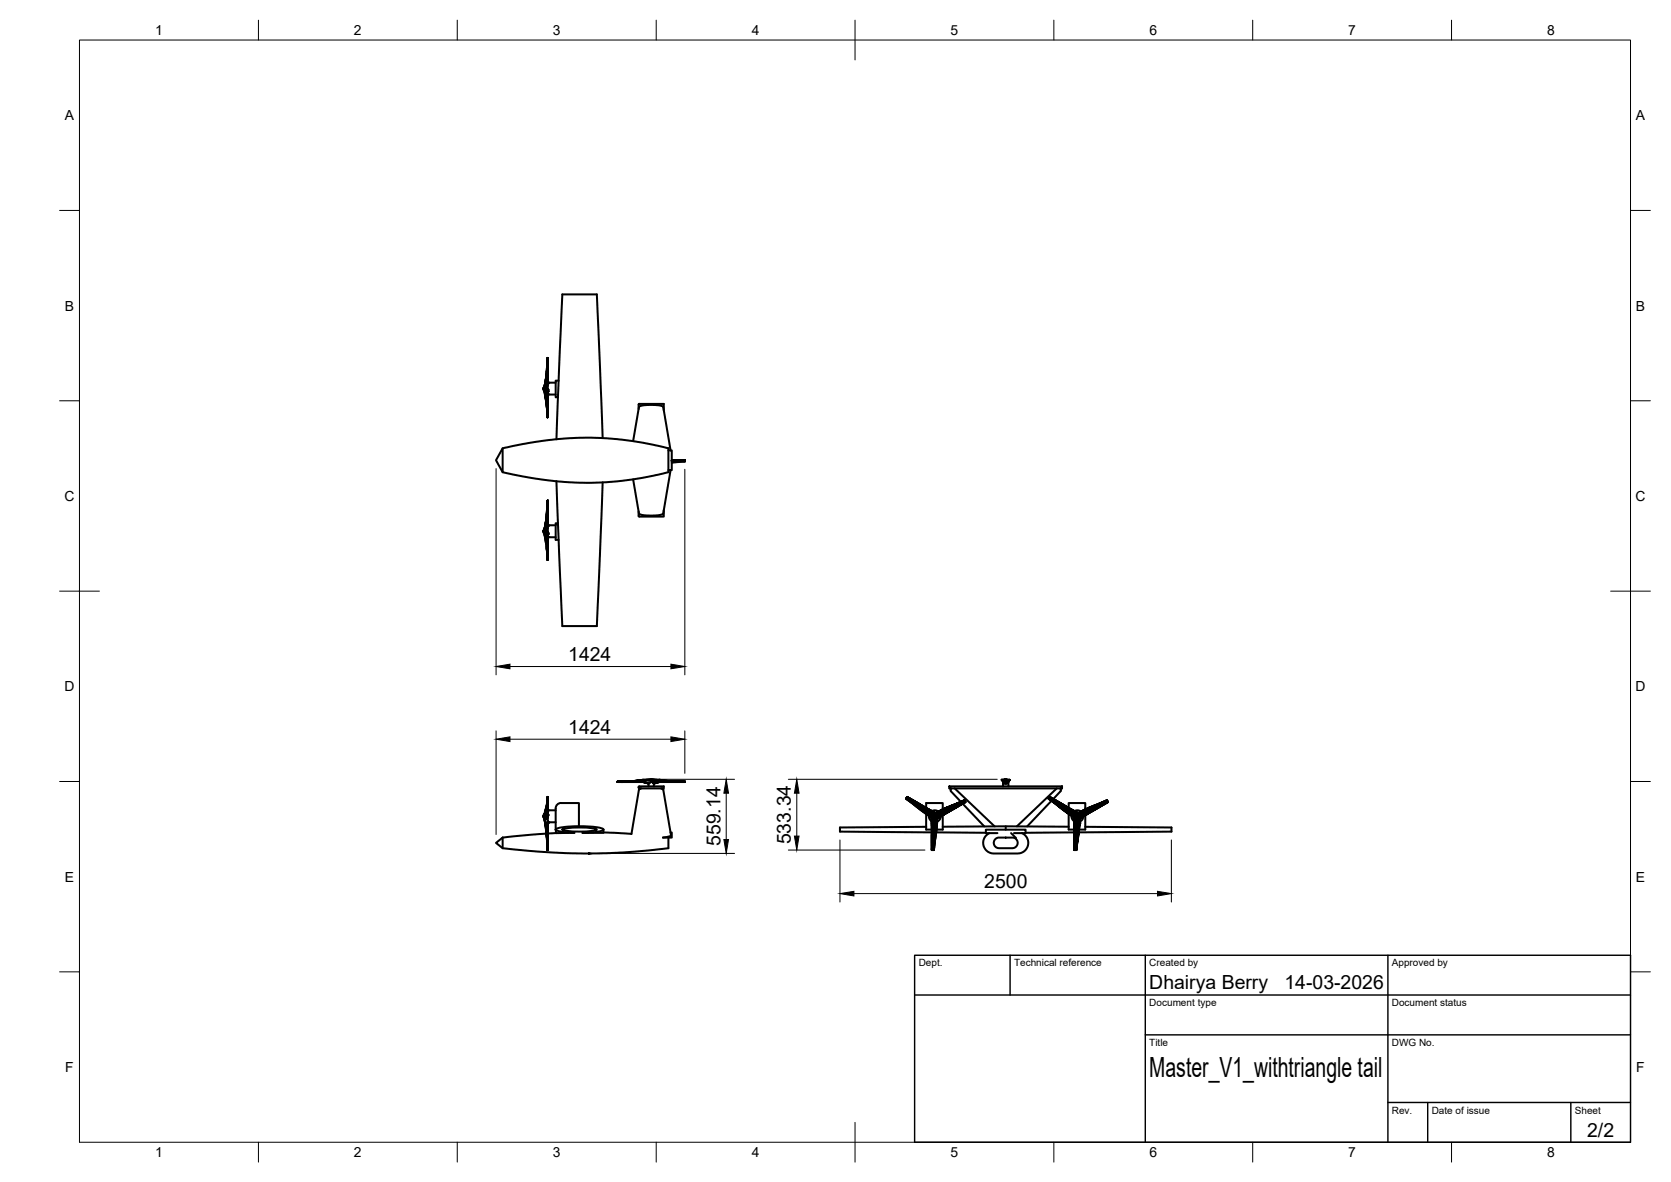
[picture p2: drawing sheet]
<svg xmlns="http://www.w3.org/2000/svg" width="420mm" height="297mm" viewBox="0 0 420 297" stroke-linecap="round" stroke-linejoin="round" font-family="sans-serif">
<!-- layer: Visible -->
<g fill="none" stroke="#000" stroke-width=".51">
<path d="M136.7 97.6v.1M136.7 97.8l.5-.1-.1-.2 .5 .6-.4-.4 .4 .5-.3-.2v.1M136.7 97.6h.1M136.7 97.6v.4M136.7 97.7h.1M136.7 98l.5-.2 .1 .2-.5 .2M136.7 97.5v.1M136.7 98l.2 .7M136.7 97.6l.4-.1v-.1l.5 .6M136.8 97.4l.5-1.3-.6 1.4M136.8 97.4l-.1 .2M136.9 97.4h-.1"/>
<path d="M136.9 97.3l-.2 .2M136.9 97.2l.4 .1 .4 .6-.2-.5-.5-.3 .4 .2 .3 .6M136.9 98.3l.1 .7M137 97.1l-.1 .3M137 98.3v.9M137 96.5h.1M137 96.5l.2-.3-.5 1.3M137 97.1h.1M137 99.4l.5 3.1 .2 2.4-.2-2.4zM137 96.5v.2M137 99.2v.1M137.1 96.8v.3"/>
<path d="M137.1 98.2l-.1 1.2M137.1 96.4v.1M137.1 97.3l-.3 .1M137.1 98.3l-.1 .9M137.1 97.3l.2 .1 .4 .5M137.1 97.3l.7 .6M137.1 96.4h.1M137.1 97v.1M137.1 98.3h-.1M137.1 98.5l-.1 .9 .5-.4 .3 5.7M137.1 96.1l-.1 .4M137.2 95.7l-.2 .8"/>
<path d="M137.2 95.3l-.1 1.1M137.3 97.1h.1M137.3 96l-.1 .9M137.3 96l.4-6-.2 5.9 .1-5.9-.4 7M137.3 98.1l-.1 .3M137.3 98.1l.3 .2M137.3 96l-.2 .9M137.3 98.1l-.2 .2M137.4 94.1l-.3 2.3M137.5 98.5v-.2l.2 .2M137.5 97.2h.1M137.5 95.9v1.3l-.2-.1z"/>
<path d="M137.5 95.9v1.3M137.5 98.3l.2 .1M137.6 95.8v1.3M137.6 95.8l.1-5.8-.1 7M137.6 92.2l-.5 4.1 .4-3M137.6 98.4v.1M137.6 98.4h.1M137.6 90.1l-.4 6.1 .4-5.2M137.6 90.1l-.3 5.9M137.6 98.3l-.2-.1-.2 .2M137.6 98.3l-.2-.1v.3M137.7 90l-.2 5.9"/>
<path d="M137.7 97.9v.5zM137.7 98.3h-.2M137.7 97.8v.3M137.7 98.4h.1M137.7 95.8v1.2M137.7 98.4l-.1 .1M137.7 89.9l-.1 5.9zM137.7 98.9v6M137.7 98.4h-.1M137.7 96.6v1.1M137.7 98.4v.3M137.7 98.8h.1"/>
<path d="M137.7 98.7v.2M137.7 98.7l.1 6-.2-5.8zM137.7 98.6l-.2 .4 .2 2.8M137.7 95.8l.1 .5v-.5M137.7 89.9v5.9M137.7 98.1v.1M137.7 97.8h.1M137.7 95.8l.1 .6M137.8 98.4h.1M137.8 90l-.2 .1M137.8 89.9v5.9M137.8 90v2.4"/>
<path d="M137.8 90.1v-.1v.9M137.8 98.9v5.5M137.8 98.2v.1M137.8 98.2h.1M137.8 98.4h-.1M137.8 98.7l.3 .4M137.8 95.9v.4v-.2M137.8 93.9v-3.9v5.9M137.8 98.9v1.8M137.8 98h-.1M137.8 98.1h-.1M137.8 98.3h.1"/>
<path d="M138.1 96.2h1.6M138.1 99.2h1.6M138.1 96.1l-.3 .2M140.5 95.7h-.8v4.1h.6M126.4 112.7v6M126.4 112.7l8.4-1.7 7.8-.8a76.2 76.2 0 0 1 25.5 2.6v5.7a80.4 80.4 0 0 1-41.1 .3l-.6-.1-1.7-3zM137.4 101.4l.3 3.5-.3-3.2M137.5 102.1l.2 2.7-.2-2.3M137.6 103v1.8v-1.2M137.6 104.3l.1 .6M137.8 104.4v.1M137.8 102.3v-3.4v4.8"/>
<path d="M137.8 103.7h.1M151.5 110.1l-1.4-36.1h-8.7l-1.5 36.4M159.2 110.9l1.5-8.7 .6-.3 1.4-.1 3.4 .1 .7 .4 1.8 10.9M160.6 101.6v1.2M160.7 101.5h6.2v1.6M160.8 101.5l-.2 .1M168.1 113.2h.8v4.9h-.8M168.6 118.1l-1.8 10.9-.7 .4-3.4 .1-1.4-.1-.6-.3-1.5-8.6M168.9 115.7h2.7M168.9 115.7h3.3zM168.9 115.7h3.3h-3.3h3.3l-3.3 .1 3.3-.1-3.3 .1h3.3l-2.6 .1M172.2 115.7v.4l-3.3 .2"/>
<path d="M172.2 115.8l-3.3 .1M136.7 133.5h.1M136.7 133.6l.5-.1-.1-.1 .5 .5M136.7 133.6v.2M136.7 133.5v.1M136.7 133.8l.5-.1 .1 .1-.5 .3M136.7 133.3v.2M136.7 133.8l.2 .3M136.7 133.4h.4v-.2l.5 .6M136.8 133.2l.5-1.3-.6 1.4M136.8 134.1l.1 .4M136.8 133.2l-.1 .3"/>
<path d="M136.9 133.2h-.1M136.9 133.2l-.2 .1M136.9 133l.4 .1 .4 .6-.4-.5-.2-.1M136.9 134.1l.1 .8M137 133l-.1 .2M137 134.1v.9M137 132.3v.1M137 132.4l.2-.4-.5 1.4M137 132.9v.1M137 132.9l.4 .3 .3 .5M137 132.9l.4 .2 .3 .6M137 132.4v.2"/>
<path d="M137 135v.1M137 134.2h.1M137.1 132.7v.2M137.1 134.1l-.1 1.1 .5 3.1 .2 2.4M137.1 132.2v.1M137.1 133.2h-.3M137.1 134.2l-.1 .8M137.1 133.1l.6 .7M137.1 132.9h.1M137.1 134.3l-.1 .9 .5-.3 .3 5.6-.2-5.7 .1-.3 .1 6M137.1 132.9h-.1M137.1 132l-.1 .3"/>
<path d="M137.2 131.6l-.2 .7M137.2 131.2l-.1 1.1M137.2 134.3l.2-.3 .2 .1h-.2v.2M137.3 132.9h.1M137.3 131.8l-.1 1M137.3 133.9l-.1 .3M137.3 133.9l.3 .2M137.3 131.8l-.2 .9M137.3 133.9l-.2 .2M137.4 131.8l-.2 1M137.4 129.9l-.3 2.3M137.4 137.3l.3 3.4"/>
<path d="M137.4 137.5l.3 3.2-.2-2.8M137.5 134.3v-.1l.2 .1M137.5 133h.1M137.5 131.7v1.3l-.2-.1zM137.5 134.1l.2 .1zM137.5 131.7v1.3M137.5 131.7l.2-5.9-.3 6M137.5 138.4l.1 2.3M137.6 131.7v1.2M137.6 131.7l.1-5.9-.1 7.1M137.6 128l-.5 4.2 .4-3.1M137.6 138.9v1.7"/>
<path d="M137.6 134.2v.1M137.6 139.5v1.1M137.6 125.9l.1-.1 .1 .2M137.6 125.9l-.4 6.1 .4-5.1M137.6 125.9l-.3 5.9M137.6 133.9l-.4-.4 .4 .5-.3-.2v.1M137.7 133.7l.1 .5zM137.7 133.7h.1M137.7 131.7v1.1M137.7 133.7v.2M137.7 125.8l-.1 5.9zM137.7 134.7l.1 5.8"/>
<path d="M137.7 134.2l-.1 .1M137.7 133.9v.1M137.7 133.9h.1M137.7 133.8h.1M137.7 132.4v1.2M137.7 134.2v.4M137.7 134.6v.1M137.7 134.4l-.2 .5 .2 2.7M137.7 131.7l.1 .5M137.7 134.2v.1M137.7 134.2h.1M137.7 131.7l.1 .6"/>
<path d="M137.8 134.2h.1M137.8 134.7v5.6M137.8 134v.1M137.8 134.2l-.1 .1M137.8 134.1h.1M137.8 134h.1M137.8 133.8h-.1M137.8 134.6l.3 .4M137.8 131.8v.4v-.2M137.8 129.8v-4v5.9l-.1-5.9v5.9M137.8 126.8v-1v2.4M137.8 134.8v1.8"/>
<path d="M137.8 138.1v-3.3v4.7M137.8 138.1h.1M137.8 133.9h-.1M137.8 134.1v.1M138.1 132h1.6M138.1 135h1.6M138.1 132l-.3 .2M139.9 120.9l1.5 36.4h8.7l1.4-36.1M140.3 131.5h-.6v4.2h.8M160.6 128.5v1.2M166.9 128.2v1.6h-6.1l-.2-.1M137.6 140.1v.5"/>
<path d="M137.6 140.6l.1 .1M137.8 140.5l-.1 .2M137.8 140.3h.1M155.3 196.4h.1M157.4 196.5h4.2M157.9 196.4h-2.6h1.8M158.6 196.5h3h-1.6M159.3 196.3l-4 .1 3.3-.1M160.3 196.2l-5 .2 4.4-.2M160.5 196.1l-5.2 .4 3-.1 3.3-.4-2.3 .3-4 .2 6.3-.1M160.6 197.8v.2M160.6 197.8l.1-.2h6.2v.5h-6.1l-.2-.2"/>
<path d="M160.7 198.4l.5-.3-.5 .3-1.9 11.2-7.1-.4M161.6 196.5l1.2 .3M161.6 196.4l1.5 .5M161.6 196.5l.5 .1M161.6 196l2.1 .2M161.6 196.5h-5.4M161.6 196.5h-6.3h6.3M161.6 196.4l-2.4 .1M161.6 196.3l-6.3 .2h2.6M161.7 196.5l.2 .1M161.8 196h1.9M162.1 196.6h.1"/>
<path d="M162.3 196.7l-.7-.2 .9 .2M162.8 196.8l.3 .1M163.1 196.9v.7M163.7 196.5h.4M163.7 196.5l-.6 .4M163.7 196.5l2.1-.2-1.7 .2M163.7 195.9l2.1 .2zM163.7 196v.1l2.1 .1M163.7 196.1l2.1 .2M163.7 196.3v.1M163.7 195.8l2.1 .2M163.7 195.9l2.1 .2"/>
<path d="M163.7 195.9l-1.8 .1M163.7 195.8l-1.6 .2M163.7 195.8l-1.2 .1M164.1 196.5l.3 .4M164.2 196.6l1.6-.2zM164.3 196.8l1.5-.3zM164.4 196.9v.7M164.6 196.8l-.2 .1M164.7 196.8l-.3 .1M164.9 196.8h-.2M165 196h.8M165.1 196.7l-.7 .2"/>
<path d="M165.3 196.6l-.9 .3M165.4 196.6l-1 .3M165.4 196h.1M165.5 196h.3M165.6 196.6l-1.3 .3M165.6 196.6h.1M165.8 196.3h-2.1l-2.1-.3v.3M165.8 196.3l-1.7 .2M165.8 196.4l-1.6 .3M165.8 196.4l-1.5 .4M165.8 196.5l-1.5 .3M165.8 196h-.2"/>
<path d="M165.8 196l2 .2M165.8 196l2.4 .3M165.8 196l3 .3M165.8 196l3.8 .4M165.8 196.1l4.6 .3M165.8 196.1l6.4 .3zM165.8 196.1l6.4 .3M165.8 196.2l6.4 .2zM165.8 196.3l6.4 .1M165.8 196.3l6.4 .2-6.4-.1M165.8 196.4l6.4 .1M165.8 196.4l6.4 .1z"/>
<path d="M165.8 196v.1M166.8 198.4l-.5-.3 .5 .3 1.9 11.5-.3 .3-1.7 .3M166.9 196.1l-1.1-.1 1.4 .2M167.5 196.5h4.7h-3.4M170.1 196.5h2.1h-.9M172.2 196.4l-6.4 .1M238.7 197.6h28.3M238.9 198l-.2 .1h28.3M238.9 197.8l-.2-.2v.5M239.1 198.2v.7l2.5 2.6M239.2 198.1l-.1 .1M240.1 198.1l10 9.6"/>
<path d="M251.9 196l.4 .2h.8l-.1 .2 .2-.3h-.9M251.9 196l.4 .2M251.9 196h.1M251.9 196l.2 .3M251.9 196l.3 .6M252 196h.4M252.2 196.5v1.1M252.2 196.4l.8-.1-.7 .2M252.2 196.4v.1M252.2 196.3l.8-.1v.2M252.2 196.3v.1M252.2 196.3h.1"/>
<path d="M252.3 196.2l-.1 .1M252.3 196.2h.1M252.3 196.1v.1M252.3 196.1h.1M252.4 196.6l.5-.2zM252.4 196l-.1 .1M252.5 195.9l-.5 .1M252.6 195.9l.7 .2-.8-.1M252.7 195.9l-.3 .1M252.7 195.9l-.4 .1M252.7 196.9l.3-.4-.2 .4M252.8 195.8l.7 .2-.3 .4"/>
<path d="M252.8 195.8l-.1 .1M252.8 195.8h.2M252.9 196.4v.1M252.9 196.4l-.5 .3M252.9 196.5h.1M252.9 196.5l-.4 .3M252.9 196.4h.1M252.9 196.3l-.6 .2M252.9 196.3v.2M253 196.3l-.1 .1M253 196.5h.1M253 196.5l-.4 .4"/>
<path d="M253 195.8l.6 .2-.4 .4M253 195.8l.4 .2M253.1 196.5l-.2 .4M253.2 196.5l-.2 .4M253.3 196.1h.1l-.3 .3zM253.3 196.5l-.2 .4M253.3 196.5h-.3M253.4 196h.3M253.5 196h.2M253.6 196.6v1M253.6 196.3l-.1 .4-.5 .2-.5-.1-.3-.3M253.7 196l-.5 .4"/>
<path d="M253.7 196l-.4 .5M253.7 196h.1M253.8 196l-.5 .5 .2-.1 .4-.4-.4 .4-.6 .1h.4M253.9 196h-.2M265.7 198.1l-10 9.6M266.6 198.1v.1M266.6 198.2v.7l-1.8 1.9M266.9 197.8l.1-.2v.5l-.1-.1M126.4 210.5v2.7M126.4 210.5l-1.7 1.3 1.7 1.4 8.8 .8 11.5 .5 9.8-.3 11.6-1v-2.7M136.7 205.2l.4-1-.4 1.1M136.7 205.2h.1"/>
<path d="M136.7 205.2v.2M136.7 205.5l.5-1-.4 1.1M136.7 205.4l.1 .2M136.8 205.6l.1 .4M136.8 205.6l.2 .8M136.8 205.6l.1 .1M136.8 205.7l.2 .9M136.9 204.6l-.1 .1M137 205.6l-.1 .1M137 205.6h.1M137 205.6v1.1l-.1-1.1M137 204.2l-.3 .8"/>
<path d="M137 203.8v.2M137 203.9v.3M137 203.8v.1M137.1 205.3l-.1 1.5M137.1 204l-.4 1.2M137.1 205.6h-.1M137.1 205.7v1.1M137.1 206.8h.1M137.1 206.8h.4l.3 6.8M137.3 208.3l.4 5.3-.2-3-.5-3.8 .5 3.8 .2 3M137.3 205.7v.1M137.3 204.7l-.1 .8"/>
<path d="M137.3 208.7l.4 4.9-.3-4.2M137.3 204.7l-.2 .7M137.4 209.5l-11 1M137.5 210l.1 3.6-.1-2.8M137.5 205.8h.1M137.5 204.9v.9h-.2zM137.5 202.5v.1M137.5 204.9v.9M137.6 204.9v.8M137.6 204.9l.1-3.4-.1 4.2 .1-.7M137.6 202.1l-.6 1.7M137.6 202.2v-1.8l-.1 1.9"/>
<path d="M137.6 202.1l-.6 1.8M137.6 201.5l-.1 1.1M137.6 211.8v1.8v-.8M137.6 201.9l-.5 2.1M137.6 201.7l-.5 2.5 .5-2.4M137.6 200.5l-.1 2M137.6 201.5l-.4 4.1M137.6 200.3v1.7l-.5 2M137.6 201.3l-.4 3.2 .4-3M137.6 201.4l-.3 3.3zM137.7 213.6h.1M137.6 206.8l.2 6.8"/>
<path d="M137.7 201.1l.1 .5zM137.7 201.5l-.2 3.4zM137.7 201.5l-.2 3.4M137.7 200.3l-.1 .9M137.7 200.3v.8M137.7 206.8l.1-.4-.1 .4M137.7 206.8l.1 6.8-.1-6.8M137.7 201.6l-.1 3.4zM137.7 201.2v-.9v1M137.7 205.4a.91 .91 0 0 0 .4 1.2M137.7 206.3l-.2 .5 .2 3.3M137.7 205l.1 .2"/>
<path d="M137.7 205l.1 .3M137.8 206.4l-.2 .4M137.8 204.9v.3M137.8 204.9v.2M137.8 201.6v3.3zM137.8 200.4l-.1-.1-.2 2.1M137.8 201.4l-.1-1.1 .1 2.3M137.8 201.6v-1.3v2.6M137.8 206.6v.2M137.8 202.1v-.6v1.4M137.8 203.8h.1M137.8 200.8v-.5v1.4"/>
<path d="M137.8 209.1v-2.3v4M137.8 212.5v-5.7v6.6M137.8 204.9h.1M137.8 204.8v.1M137.8 202.9h.1M137.8 206.5v.3zM137.8 206.5v.3M138.1 203.6h1.6M138.1 206.6h1.6M138.1 203.6l-.3 .2v-2.3l-.1 3.5M139.7 208.5l.1 .9 4.6-.1M139.7 203.1v5.4"/>
<path d="M139.7 203.1a1.34 1.34 0 0 1 1.4-1.3h4.5v5.9M139.7 208.5l.5 .3 1.3 .3 2.9 .2M139.8 209.3l-2 .2M141.5 208.3a22.4 22.4 0 0 1 8.5 0l.1 .2a18.3 18.3 0 0 1-8.7 0zM145.6 207.6l2.6 .1a6.3 6.3 0 0 1 3.5 .8 9.8 9.8 0 0 1-5.2 .8h5.2v-.8M145.6 207.6l-4.2 .3-1.2 .2-.5 .4M148.1 214.5h.5M168.6 209.2h.3v1.3h-2.2M227.8 200.7l5.6 3.9M227.9 200.6l5.3 3.5 .3 .4-5.7-3.8 5.6 3.9M227.9 200.5l4.4 2.7 1.4 1-.1 .1-5.7-3.8M228 200.4l5.8 3.5"/>
<path d="M228 200.4l5.8 3.5 1.3 .4M228 200.3l5.9 3.5 1.3 .5M228 200.3l5.9 3.5M228 200.3l5.9 3.4M228.1 200.3l5.9 3.4zM228.4 200.5l-.3-.2-.3 .4 5.5 4.1M231.4 202.2l-3.3-1.9 5.9 3.4-.6-.4M232.9 207.8l-21.7 .1v1.1l23.1 .2M232.9 203v-1.2h4.1v1.6M232.9 204.5v4h1.4M233.3 204.8l.9 .6zM233.3 204.8l-5.5-4.1 6.6 4.7"/>
<path d="M233.3 204.8l1.1 .6M233.4 204.6l1.1 .6M233.6 204.9l.2 1 .5 .5M233.8 203.9l1.2 .4M233.8 203.9l1.1 .4M233.9 203.8l1.3 .5M234 203.7h-.1M234 203.7l.7 .4M234 203.7l.4 .2M234.1 205.3l.2 .1M234.2 205.4l.2 1.4zM234.2 205.4l.3 1.4-.1 6.8 .1-6.8-.2-1.3"/>
<path d="M234.2 205.3l.3 .4M234.3 205.7v1.1M234.3 206v.8M234.3 206.3v.5M234.3 206.8v6.8v-6.8M234.3 207.5v-.7v6.8v-3.8M234.3 203.8l1-.1 .7 .2M234.3 205.6l.3 1.2M234.4 206.8v6.8zM234.4 205.4v.1M234.4 205.7l.2 1.1M234.4 205.2v.1"/>
<path d="M234.4 205.2h.5M234.5 205.2l.2 1.6h.2l-.2-1.6M234.6 206.8h.1l-.2 6.8 .2-5.1 .2-1.7h.1l-.4 6.8M234.6 206.8l-.2 6.8M234.9 205l.3 .2zM235 204.2l-1-.5 1.2 .6M235 205.2l.4 .5 .2-.1M235 205.2l-.1 .1v-.1l.1 1.6h.2l-.5 6.8M235.1 205l-1.5-.7-.1 .1 1.4 .8M235.1 205l1.3-.8 .1 .2-1.4 .9M235.1 205.3l.1 1.5h.1l-.6 6.8M235.2 204.5l.2 .1-.4 .6"/>
<path d="M235.2 205.5l1.4-1-1.3 1.1M235.3 204.3l.9-.5-.9 .5M235.3 204.3h-.5M235.3 204.7l-1.5-.7-.1 .2 1.5 .7M235.3 205.6l.1 1.2M235.4 204.3h-.1M235.4 209.2l12.5 .1M235.5 205.6v2.5l-.7 5.5 .6-6.8-.6 6.8M235.6 205.6v1.2M235.6 205.6h.1M235.6 206.8l-.8 6.8h-.5v-.4M235.6 205.7l1.2-.8z"/>
<path d="M235.6 205.7v1.1zM235.6 206.8l-.8 6.8M235.6 205.7v.2M235.7 205.6h-.1M235.9 205.3l-.3 .4M236.2 203.8l-1.1 .6M236.3 203.9l6.2-2.8zM236.3 204l-1 .7M236.3 204.1l6.2-2.9-4.3 2.3-1.8 .7zM236.5 205.2l-.1 .6-.8 .7M236.7 204.7l-.9 .8M236.7 204.7l-.9 .7"/>
<path d="M236.7 204.8l-1 .8M236.8 204.8l5.9-3.3zM236.8 204.9l-1.2 .8M236.8 204.9l-.9 .7M236.9 205l-.8 .4M236.9 205l-.5 .2M237 207.8h31.7M237 204.9v3.6h-1.5M237.5 204.6l-.6 .4M242 202l5.5 5.7M242.6 201.3l-6.1 3.1 .1 .1 1.1-.6 4.9-2.6M242.7 201.4l-6.1 3.2 .1 .1"/>
<path d="M242.7 201.4l-6 3.3M242.7 201.5l-6 3.3M242.7 201.5l-5.9 3.4M242.7 201.6l-5.9 3.3M242.7 201.6l-3.3 1.9M242.8 201.6l-.3-.5-5.5 2.3-.8 .4 6.3-2.7-7.3 3.4M242.8 201.6l-.4 .1M248.8 209.4l-.7 .4-.6 .8-.3 .9 .1 1 .9 1.4 .9 .5 .7 .1h6.1l1.5-.5 .9-1 .3-1.3-.6-1.5-1-.8M250.2 211l.8-.5h3.6a1.33 1.33 0 0 1 1.3 1.3 1.33 1.33 0 0 1-1.3 1.4h-3.4a1.34 1.34 0 0 1-1.2-.8 1.34 1.34 0 0 1 .2-1.4zM250.8 209.4h-2.9v-.9h10v.9h-2.9M252.9 207.7v.8M254.2 209.4l1.3 1.2"/>
<path d="M263.7 200.6l5 3.3 .7 .5-.1 .1-5.6-3.8 5.6 3.9M263.8 200.5l5.7 3.8v-.1l-1.4-1-4.3-2.7 5.9 3.4M263.8 200.4l5.9 3.5M263.9 200.4l5.8 3.5 1.2 .4M263.9 200.3l5.8 3.5 1.3 .5-.1-.1M263.9 200.3l5.8 3.5 1.4 .5M263.9 200.3l5.9 3.4M263.9 200.3l5.9 3.4zM264.2 200.5l-.3-.2-.2 .4 5.5 4.1-5.5-4.1M264.4 201.2l-6.1 6.5M267.3 202.2l-3.4-1.9 5.9 3.4-.6-.4M268.7 203v-1.2h4.2v1.6"/>
<path d="M268.7 204.5v4h1.4M269.2 204.8l1 .7M269.3 204.6l-5.6-3.9 6.5 4.7M269.3 204.6l1 .6M269.4 204.9l.2 1 .5 .5M269.7 203.9l1.1 .4M269.7 203.9l1 .4M269.8 203.7l1.1 .5zM269.8 203.7l.8 .4M269.8 203.7l.5 .2M270 205.3l.1 .1M270.1 205.4l.1 1.4z"/>
<path d="M270.1 205.4l-.9-.6 .9 .6M270.1 205.7l.1 1.1M270.1 205.4l.2 1.4-.1 6.8M270.1 205.3l.2 .4M270.1 206l.1 .8M270.1 206.8v.7M270.1 206.3v.5M270.1 205.5l.3 1.3-.1 6.8M270.1 206.8l.1 6.8v-6.8M270.1 209.8v3.8v-.4M270.1 209.2l-12.2 .1M270.2 203.8l1-.1 .6 .2"/>
<path d="M270.2 205.6l.2 1.2M270.2 206.8v6.8M270.2 206.8v6.8zM270.3 205.7l.1 1.1M270.3 205.2v.1M270.3 205.2h.4M270.3 205.2l.3 1.6h.1l-.2-1.6M270.4 206.8h.2l-.2 6.8 .2-5.5 .1-1.3h.1l-.4 6.8M270.4 206.8l-.1 6.8M270.8 205l.3 .2zM270.9 205.2l.3 .5 .2-.1M270.9 205.2l-.1 .1 .1-.1h-.2l.1 1.6h.2l-.5 6.8"/>
<path d="M271 205l-1.5-.7-.1 .1 1.3 .8M271 205l1.3-.8 .1 .2-1.4 .9M271 205.3v1.5h.1l-.5 6.8M271 204.5l.2 .1-.3 .6M271.1 205.5l1.3-1-1.2 1.1v1.2M271.1 204.3l.9-.5-.9 .5M271.1 204.3h-.5M271.2 204.3h-.1M271.3 206.8l-.7 6.8zM271.3 205.6v2.5l-.6 5.5 .8-6.8-.8 6.8h-.6M271.4 205.6l.1 1.2M271.5 205.7v1.1v-1.1"/>
<path d="M271.5 205.7l1.1-.8zM271.5 205.7v.2M271.5 205.6h-.1M271.7 205.3l-.2 .4M272 203.8l-1.1 .6M272 203.8l6.3-2.7zM272.1 203.9l6.2-2.8zM272.2 204l-1 .7-1.6-.7-.1 .2 1.6 .7M272.2 204.1l6.2-2.9-4.4 2.3-1.7 .7zM272.4 205.2l-.2 .6-.7 .7M272.5 204.7l-.9 .8M272.5 204.7l-.8 .7"/>
<path d="M272.6 204.8l-1.1 .8M272.6 204.8l6-3.3zM272.7 204.9l-1.2 .8M272.7 204.9l-1 .7M272.7 205l-.7 .4M272.7 204.9l5.9-3.4-5.9 3.5M272.7 205l-.4 .2M272.9 207.8l21.7 .1v1.1l-23.4 .2M272.9 204.9v3.6h-1.6M273.3 204.6l-.6 .4M278.3 201.7l.3-.1-3.3 1.9M278.3 201.1l.3 .5"/>
<path d="M278.3 201.1l-4.7 2-2.6 1.4M278.4 201.3l-6 3.1v.1l6.1-3.2M278.5 201.4l-6 3.2v.1M278.5 201.4l-6 3.3M278.5 201.5l-5.9 3.3M278.6 201.5l-5.9 3.4M278.6 201.6l-5.9 3.4"/>
</g>
<g fill="#000">
<circle cx="136.7" cy="97.7" r=".25"/>
<circle cx="137.7" cy="97.9" r=".25"/>
<circle cx="137.7" cy="98" r=".25"/>
<circle cx="137.8" cy="98.3" r=".25"/>
<circle cx="137.8" cy="98.4" r=".25"/>
<circle cx="137.8" cy="96.3" r=".25"/>
<circle cx="136.7" cy="133.5" r=".25"/>
<circle cx="137.7" cy="133.9" r=".25"/>
<circle cx="137.8" cy="134.2" r=".25"/>
<circle cx="137.8" cy="134.1" r=".25"/>
<circle cx="137.8" cy="132.2" r=".25"/>
<circle cx="161.7" cy="196.5" r=".25"/>
<circle cx="161.8" cy="196" r=".25"/>
<circle cx="165.8" cy="196.5" r=".25"/>
<circle cx="165.8" cy="196" r=".25"/>
<circle cx="251.9" cy="196" r=".25"/>
<circle cx="252" cy="196.1" r=".25"/>
<circle cx="252.9" cy="196.5" r=".25"/>
<circle cx="253" cy="196.5" r=".25"/>
<circle cx="253.1" cy="196.5" r=".25"/>
<circle cx="253.3" cy="196.5" r=".25"/>
<circle cx="253.9" cy="196" r=".25"/>
<circle cx="136.7" cy="205.2" r=".25"/>
<circle cx="137.8" cy="206.8" r=".25"/>
<circle cx="137.8" cy="204.8" r=".25"/>
<circle cx="236.2" cy="203.8" r=".25"/>
<circle cx="269.2" cy="204.8" r=".25"/>
<circle cx="271.5" cy="206.8" r=".25"/>
<circle cx="271.5" cy="205.6" r=".25"/>
<circle cx="272" cy="203.8" r=".25"/>
</g>
<!-- layer: BORDER -->
<g fill="none" stroke="#000" stroke-width=".25">
<path d="M20 10.1h390v276.9h-390zM65 5.1v5M115 5.1v5M165 5.1v5M215 5.1v10M265 5.1v5M315 5.1v5M365 5.1v5M15 52.9h5M410 52.9h5M15 100.7h5M410 100.7h5"/>
<path d="M15 148.6h10M405 148.6h10M15 196.4h5M410 196.4h5M15 244.2h5M410 244.2h5M65 287v5M115 287v5M165 287v5M215 282.1v9.9M265 287v5M315 287v5"/>
<path d="M365 287v5"/>
</g>
<!-- layer: TITLEBLOCK -->
<path d="M230 240.1h180v46.9h-180zM230 250h180M254 240.1v9.9M288 240.1v46.9M349 240.1v46.9M288 260.1h122M349 277.1h61M359 277.1v9.9M395 277.1v9.9" fill="none" stroke="#000" stroke-width=".36"/>
<!-- layer: FD_Dimensions -->
<g fill="none" stroke="#000" stroke-width=".25">
<path d="M124.7 117.8v51.8M172.2 117.9v51.7M128.2 167.5h40.5M124.7 183.7v26M128.2 185.8h40.5M165.8 195.8h18.9M172.2 183.7v10.6M182.6 199.3v11.7M198.2 195.8h52.5M200.3 199.3v10.8M150.2 214.5h34.5M198.2 213.6h34.4"/>
<path d="M211.2 211.1v15.6M294.5 211.1v15.6M214.7 224.6h76.3"/>
</g>
<path d="M124.7 167.5l3.5-.6v1.2zM168.7 166.9l3.5 .6-3.5 .6zM124.7 185.8l3.5-.6v1.2zM168.7 185.2l3.5 .6-3.5 .6zM182.6 195.8l.6 3.5h-1.2zM200.3 195.8l.6 3.5h-1.2zM182 211h1.2l-.6 3.5zM199.7 210.1h1.2l-.6 3.5zM211.2 224.6l3.5-.6v1.2zM291 224l3.5 .6-3.5 .6z" fill="#000" stroke="#000" stroke-width=".25"/>
<text font-size="7" x="289" y="270.6">Master_V1_withtriangle tail</text>
<g font-size="4.9">
<text x="142.9" y="166.1">1424</text>
<text x="142.9" y="184.4">1424</text>
<text x="181.1" y="212.6" transform="rotate(-90 181.1 212.6)">559.14</text>
<text x="198.9" y="212.2" transform="rotate(-90 198.9 212.2)">533.34</text>
<text x="247.5" y="223.1">2500</text>
<text x="289" y="248.5">Dhairya Berry</text>
<text x="323" y="248.5">14-03-2026</text>
<text x="399.1" y="285.7">2/2</text>
</g>
<g font-size="3.5">
<text x="39" y="8.8">1</text>
<text x="89" y="8.8">2</text>
<text x="139" y="8.8">3</text>
<text x="189" y="8.8">4</text>
<text x="239" y="8.8">5</text>
<text x="289" y="8.8">6</text>
<text x="339" y="8.8">7</text>
<text x="389" y="8.8">8</text>
<text x="16.3" y="30.2">A</text>
<text x="411.3" y="30.2">A</text>
<text x="16.3" y="78">B</text>
<text x="411.3" y="78">B</text>
<text x="16.2" y="125.9">C</text>
<text x="411.2" y="125.9">C</text>
<text x="16.2" y="173.7">D</text>
<text x="411.2" y="173.7">D</text>
<text x="16.3" y="221.6">E</text>
<text x="411.3" y="221.6">E</text>
<text x="16.4" y="269.4">F</text>
<text x="411.4" y="269.4">F</text>
<text x="39" y="290.8">1</text>
<text x="89" y="290.8">2</text>
<text x="139" y="290.8">3</text>
<text x="189" y="290.8">4</text>
<text x="239" y="290.8">5</text>
<text x="289" y="290.8">6</text>
<text x="339" y="290.8">7</text>
<text x="389" y="290.8">8</text>
</g>
<g font-size="2.5">
<text x="231" y="242.9">Dept.</text>
<text x="255" y="242.9">Technical reference</text>
<text x="289" y="242.9">Created by</text>
<text x="350" y="242.9">Approved by</text>
<text x="289" y="252.8">Document type</text>
<text x="350" y="252.8">Document status</text>
<text x="289" y="262.9">Title</text>
<text x="350" y="262.9">DWG No.</text>
<text x="350" y="279.9">Rev.</text>
<text x="360" y="279.9">Date of issue</text>
<text x="396" y="279.9">Sheet</text>
</g>
</svg>
